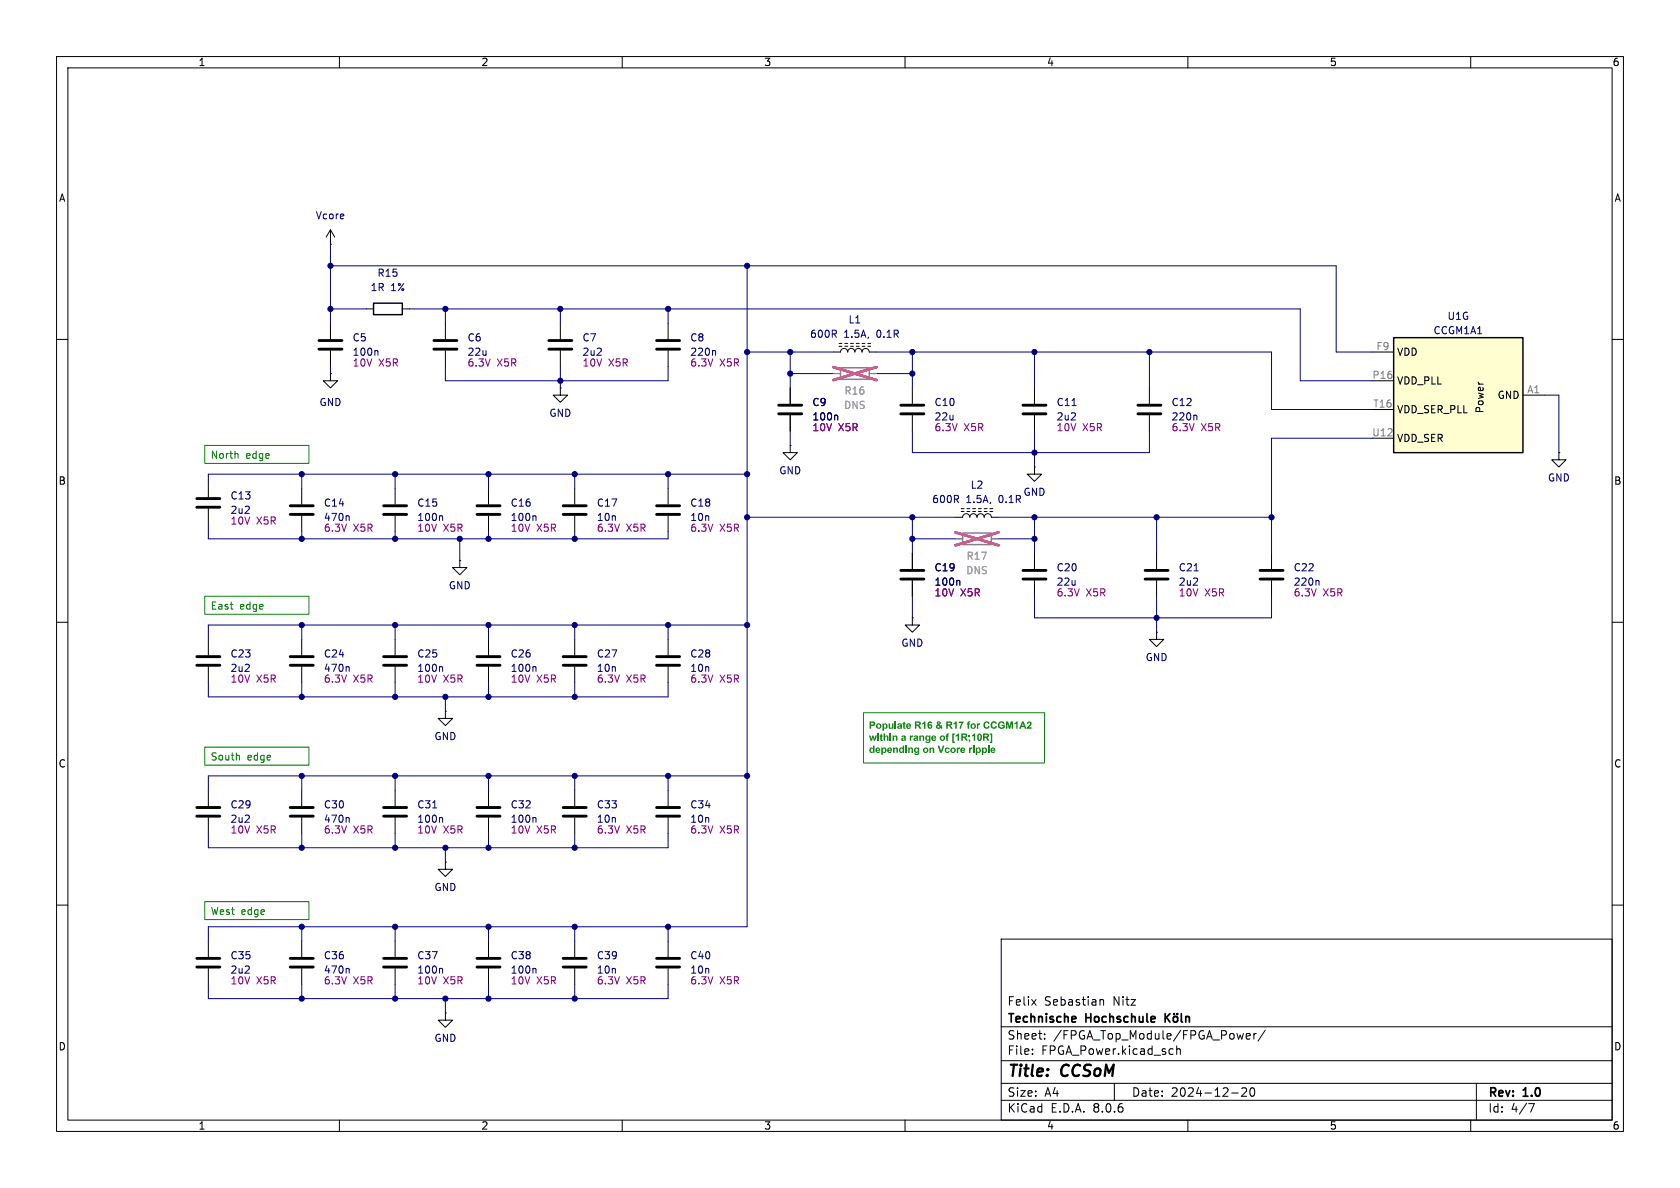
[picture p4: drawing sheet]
<svg xmlns="http://www.w3.org/2000/svg" width="297mm" height="210mm" viewBox="0 0 297 210" stroke-linecap="round" stroke-linejoin="round" font-family="sans-serif">
<g fill="none" stroke="#000" stroke-width=".18">
<path d="M10 10h277v190h-277zM12 12h273v186h-273zM60 10v2M110 10v2M160 10v2M210 10v2M260 10v2M10 60h2M58.4 43.2h.1M58.4 40.6l-.7 1.3M58.4 40.6v2.6M58.4 57.2v2.7"/>
<path d="M58.4 40.6l.8 1.3M64.8 54.6h1.2M71.1 54.6h1.3M78.7 57.2v2.7M285 60h2M58.4 66v1.3h1.3l-1.3 1.3-1.3-1.3h1.3M58.4 66h.1M58.4 62v2.8M78.7 62v2.8M36.8 85.1v2.8M36.8 89.9v2.8M10 110h2"/>
<path d="M36.8 113v2.8M36.8 117.9v2.8M285 110h2M10 160h2M285 160h2M177 166h108v32h-108zM182.4 176.7l.8 1M183.2 176.7l-.8 1M194.5 176.8l.2-.1 .3 .1 .1 .9M60 198v2M110 198v2M160 198v2"/>
<path d="M177 194.5h108M177 191.5h108M177 187.5h108M177 181.5h108M182.5 186.3v.1M182.5 185.5v.1M184.7 183.6v.1M184.7 182.8v.1M197 191.5v3M207.2 185.4l.2 .1M207.4 186.3l-.2 .1M208 184.9v1.5"/>
<path d="M208 185.5l.2-.1 .4 .1 .1 .9M210 198v2M217.7 193.2h1.2M219.5 192.4l.6-.1 .2 .1 .1 .3-.9 1.1h.9M220.3 183.2l.7-.1v-.3l-.5-.1-.2 .2 .1 .7h.6M221.2 192.4l.1-.1a.81 .81 0 0 1 .6 .6 .81 .81 0 0 1-.3 .8l-.1 .1a.81 .81 0 0 1-.6-.6 .81 .81 0 0 1 .3-.8zM221.7 182.7v1M222.1 182.7l-.3 .1-.1 .2M223.7 182.1l-1.3 2M260 198v2M261 191.5v6.5M270.2 195.1h1l-.6 1.5"/>
</g>
<path d="M190.1 179.8l.1 .2-.7 .2M206 179.2v1.5M206.2 179.8l.6 .9M206.8 179.2l-.8 .8M207.5 179.8l.2-.1 .4 .1 .1 .6-.1 .2-.4 .1-.2-.2zM207.6 179.2v.1M208.1 179.2v.1M208.8 179.2v1.3l.3 .2M209.6 179.8l.2-.1 .4 .1 .1 .9M209.6 179.7v1" fill="none" stroke="#000" stroke-width=".3"/>
<path d="M56.4 61.7h4.1M56.4 60.2h4.1M76.7 61.7h4.1M76.7 60.2h4.1M34.8 89.7h4.1M34.8 88.1h4.1M34.8 117.6h4.1M34.8 116.1h4.1" fill="none" stroke="#000" stroke-width=".51"/>
<path d="M66 53.6h5.1v2h-5.1z" fill="none" stroke="#000" stroke-width=".25"/>
<path d="M66.6 62l.2 .1v.7" fill="none" stroke="#000084" stroke-width=".18"/>
<path d="M246.4 59.7h22.8v20.3h-22.8z" fill="#fffed0"/>
<path d="M246.4 59.7h22.8v20.3h-22.8z" fill="none" stroke="#000" stroke-width=".25"/>
<g fill="none" stroke="#000" stroke-width=".18">
<path d="M99.1 57.2v2.7M118.1 57.2v2.7M99.1 68.6v1.3h1.2l-1.2 1.2-1.3-1.2h1.3M99.1 68.6h.1M99.1 62v2.8M118.1 62v2.8M139.7 78.7v1.3h1.3l-1.3 1.3-1.3-1.3h1.3M139.7 78.7h.1M139.7 68.6v2.8M139.7 73.4v2.8M147.3 62.2h1.3a.64 .64 0 0 1 .6-.6 .64 .64 0 0 1 .7 .6 .64 .64 0 0 1 .6-.6 .64 .64 0 0 1 .6 .6 .64 .64 0 0 1 .7-.6 .64 .64 0 0 1 .6 .6 .64 .64 0 0 1 .6-.6 .64 .64 0 0 1 .7 .6h1.2M148.3 61.2h.5"/>
<path d="M148.3 60.7h.5M149.4 61.2h.5M150.4 61.2h.5M151.4 61.2h.5M152.4 61.2h.5M153.4 61.2h.5M153.4 60.7h.5M161.3 68.6v2.8M161.3 73.4v2.8M182.9 68.6v2.8M182.9 73.4v2.8M203.2 68.6v2.8"/>
<path d="M203.2 73.4v2.8M242.6 62.2h3.8M242.6 67.3h3.8M242.6 72.4h3.8M242.6 77.5h3.8M269.2 69.9h3.8M53.3 86.4v2.8M53.3 91.2v2.8M69.8 86.4v2.8M69.8 91.2v2.8M81.3 99.1v1.2h1.2l-1.2 1.3-1.3-1.3h1.3M81.3 99.1h.1"/>
<path d="M86.4 86.4v2.8M86.4 91.2v2.8M101.6 86.4v2.8M101.6 91.2v2.8M118.1 86.4v2.8M118.1 91.2v2.8M161.3 97.8v2.8M168.9 91.4h1.3a.64 .64 0 0 1 .6-.6 .64 .64 0 0 1 .6 .6 .64 .64 0 0 1 .7-.6 .64 .64 0 0 1 .6 .6 .64 .64 0 0 1 .7-.6 .64 .64 0 0 1 .6 .6 .64 .64 0 0 1 .6-.6 .64 .64 0 0 1 .7 .6h1.2M169.9 90.4h.5M169.9 89.9h.5M170.9 90.4h.5M172 90.4h.5"/>
<path d="M173 90.4h.5M174 90.4h.5M175 90.4h.5M175 89.9h.5M182.9 82.6v1.2h1.2l-1.2 1.3-1.3-1.3h1.3M182.9 82.6h.1M182.9 97.8v2.8M204.5 97.8v2.8M224.8 97.8v2.8M275.6 80v1.3h1.3l-1.3 1.3-1.3-1.3h1.3M275.6 80h.1M53.3 113v2.8"/>
<path d="M53.3 117.9v2.8M69.8 113v2.8M69.8 117.9v2.8M86.4 113v2.8M86.4 117.9v2.8M101.6 113v2.8M101.6 117.9v2.8M118.1 113v2.8M118.1 117.9v2.8M161.3 109.2v1.3h1.3l-1.3 1.3-1.3-1.3h1.3M161.3 109.2h.1M161.3 102.6v2.8"/>
<path d="M182.9 102.6v2.8M204.5 111.8v1.2h1.2l-1.2 1.3-1.3-1.3h1.3M204.5 111.8h.1M204.5 102.6v2.8M224.8 102.6v2.8M36.8 139.7v2.8M53.3 139.7v2.8M69.8 139.7v2.8M78.7 125.7v1.3h1.3l-1.3 1.3-1.2-1.3h1.2M78.7 125.7h.1M86.4 139.7v2.8M101.6 139.7v2.8"/>
<path d="M118.1 139.7v2.8M36.8 144.5v2.8M53.3 144.5v2.8M69.8 144.5v2.8M78.7 152.4v1.3h1.3l-1.3 1.2-1.2-1.2h1.2M78.7 152.4h.1M86.4 144.5v2.8M101.6 144.5v2.8M118.1 144.5v2.8M36.8 166.4v2.8M36.8 171.2v2.8M53.3 166.4v2.8"/>
<path d="M53.3 171.2v2.8M69.8 166.4v2.8M69.8 171.2v2.8M78.7 179.1v1.2h1.3l-1.3 1.3-1.2-1.3h1.2M78.7 179.1h.1M86.4 166.4v2.8M86.4 171.2v2.8M101.6 166.4v2.8M101.6 171.2v2.8M118.1 166.4v2.8M118.1 171.2v2.8"/>
</g>
<g fill="none" stroke="#000" stroke-width=".51">
<path d="M97 61.7h4.1M97 60.2h4.1M116.1 61.7h4M116.1 60.2h4M137.7 73.2h4M137.7 71.6h4M159.3 73.2h4M159.3 71.6h4M180.8 73.2h4.1M180.8 71.6h4.1M201.2 73.2h4M201.2 71.6h4"/>
<path d="M51.3 90.9h4.1M51.3 89.4h4.1M67.8 90.9h4.1M67.8 89.4h4.1M84.3 90.9h4.1M84.3 89.4h4.1M99.6 90.9h4M99.6 89.4h4M116.1 90.9h4M116.1 89.4h4M51.3 117.6h4.1M51.3 116.1h4.1"/>
<path d="M67.8 117.6h4.1M67.8 116.1h4.1M84.3 117.6h4.1M84.3 116.1h4.1M99.6 117.6h4M99.6 116.1h4M116.1 117.6h4M116.1 116.1h4M159.3 102.4h4M159.3 100.8h4M180.8 102.4h4.1M180.8 100.8h4.1"/>
<path d="M202.4 102.4h4.1M202.4 100.8h4.1M222.8 102.4h4M222.8 100.8h4M34.8 144.3h4.1M34.8 142.7h4.1M51.3 144.3h4.1M51.3 142.7h4.1M67.8 144.3h4.1M67.8 142.7h4.1M84.3 144.3h4.1M84.3 142.7h4.1"/>
<path d="M99.6 144.3h4M99.6 142.7h4M116.1 144.3h4M116.1 142.7h4M34.8 170.9h4.1M34.8 169.4h4.1M51.3 170.9h4.1M51.3 169.4h4.1M67.8 170.9h4.1M67.8 169.4h4.1M84.3 170.9h4.1M84.3 169.4h4.1"/>
<path d="M99.6 170.9h4M99.6 169.4h4M116.1 170.9h4M116.1 169.4h4"/>
</g>
<g fill="none" stroke="#000084" stroke-width=".18">
<path d="M126.3 62l.2 .1v.7M147.9 73.4l.2 .2v.6M211.4 73.4l.2 .2v.6M61.6 91.2l.1 .2v.6M78.1 91.2l.1 .2v.6M94.6 91.2l.2 .2v.6M61.6 117.8l.1 .2v.7M78.1 117.8l.1 .2v.7M94.6 117.8l.2 .2v.7M169.5 102.6l.2 .2v.6M233 102.6l.2 .2v.6M61.6 144.5l.1 .2v.7"/>
<path d="M78.1 144.5l.1 .2v.7M94.6 144.5l.2 .2v.7M61.6 171.2l.1 .2v.6M78.1 171.2l.1 .2v.6M94.6 171.2l.2 .2v.6"/>
</g>
<path d="M148.6 65h5.1v2.1h-5.1zM170.2 94.2h5.1v2.1h-5.1z" fill="none" stroke="#808080" stroke-width=".25"/>
<path d="M147.3 66h1.3M153.7 66h1.2M168.9 95.3h1.3M175.3 95.3h1.2" fill="none" stroke="#808080" stroke-width=".18"/>
<path d="M147.3 64.9l7.6 2.3M154.9 64.9l-7.6 2.3M168.9 94.1l7.6 2.3M176.5 94.1l-7.6 2.3" fill="none" stroke="#e65255" stroke-width=".46"/>
<g fill="none" stroke="#000080" stroke-width=".18">
<path d="M58.4 47h177.8v15.2h6.4M58.4 54.6h6.4M58.4 43.2v14M72.4 54.6h157.5v12.7h12.7M78.7 54.6v2.6M99.1 54.6v2.6M118.1 54.6v2.6M132.1 47v116.8h-95.3v2.6M58.4 64.8v1.2M78.7 64.8v2.5h39.4v-2.5M99.1 64.8v3.8M132.1 62.2h15.2"/>
<path d="M139.7 66h7.6M139.7 62.2v6.4M139.7 76.2v2.5M154.9 62.2h69.9v10.2h17.8M154.9 66h6.4M161.3 76.2v3.8h41.9v-3.8M161.3 62.2v6.4M182.9 62.2v6.4M182.9 76.2v6.4M189.5 71.7h.7M203.2 62.2v6.4M242.6 77.5h-17.8v20.3"/>
<path d="M273 69.9h2.6v10.1M36.8 92.7v2.6h81.3v-1.3M53.3 83.8v2.6M53.3 94v1.3M69.8 83.8v2.6M69.8 94v1.3M81.3 95.3v3.8M86.4 83.8v2.6M86.4 94v1.3M101.6 83.8v2.6M101.6 94v1.3M118.1 83.8v2.6"/>
<path d="M132.1 91.4h36.8M132.1 83.8h-95.3v1.3M161.3 95.3h7.6M161.3 91.4v6.4M176.5 95.3h6.4M176.5 91.4h48.3M182.9 91.4v6.4M204.5 91.4v6.4M53.3 110.5v2.5M69.8 110.5v2.5M86.4 110.5v2.5M101.6 110.5v2.5"/>
<path d="M118.1 110.5v2.5M132.1 110.5h-95.3v2.5M161.3 105.4v3.8M182.9 105.4v3.8h41.9v-3.8M204.5 105.4v6.4M211.1 100.9h.7M36.8 120.7v2.5h81.3v-2.5M53.3 120.7v2.5M53.3 137.2v2.5M69.8 120.7v2.5M69.8 137.2v2.5M78.7 123.2v2.5"/>
<path d="M86.4 120.7v2.5M86.4 137.2v2.5M101.6 120.7v2.5M101.6 137.2v2.5M118.1 137.2v2.5M132.1 137.2h-95.3v2.5M36.8 147.3v2.6h81.3v-2.6M53.3 147.3v2.6M69.8 147.3v2.6M76.5 142.8h.7M78.7 149.9v2.5M86.4 147.3v2.6"/>
<path d="M101.6 147.3v2.6M36.8 174v2.5h81.3v-2.5M53.3 163.8v2.6M53.3 174v2.5M69.8 163.8v2.6M69.8 174v2.5M78.7 176.5v2.6M86.4 163.8v2.6M86.4 174v2.5M101.6 163.8v2.6M101.6 174v2.5M118.1 163.8v2.6"/>
</g>
<path d="M36.2 78.7h18.4v3.2h-18.4zM41.9 80.2l.2 .1v.7M36.2 105.4h18.4v3.2h-18.4zM36.2 132.1h18.4v3.2h-18.4zM42.3 133.6v.8M152.7 126h32v8.9h-32zM36.2 159.4h18.4v3.2h-18.4z" fill="none" stroke="#008000" stroke-width=".18"/>
<g fill="#000080" stroke="#000080" stroke-width=".18">
<circle cx="139.7" cy="66" r=".46"/>
<circle cx="139.7" cy="62.2" r=".46"/>
<circle cx="132.1" cy="47" r=".46"/>
<circle cx="118.1" cy="54.6" r=".46"/>
<circle cx="132.1" cy="62.2" r=".46"/>
<circle cx="132.1" cy="110.5" r=".46"/>
<circle cx="161.3" cy="91.4" r=".46"/>
<circle cx="161.3" cy="95.3" r=".46"/>
<circle cx="101.6" cy="123.2" r=".46"/>
<circle cx="101.6" cy="149.9" r=".46"/>
<circle cx="132.1" cy="137.2" r=".46"/>
<circle cx="101.6" cy="137.2" r=".46"/>
<circle cx="118.1" cy="137.2" r=".46"/>
<circle cx="132.1" cy="83.8" r=".46"/>
<circle cx="132.1" cy="91.4" r=".46"/>
<circle cx="118.1" cy="110.5" r=".46"/>
<circle cx="161.3" cy="66" r=".46"/>
<circle cx="161.3" cy="62.2" r=".46"/>
<circle cx="182.9" cy="80" r=".46"/>
<circle cx="69.8" cy="95.3" r=".46"/>
<circle cx="81.3" cy="95.3" r=".46"/>
<circle cx="101.6" cy="110.5" r=".46"/>
<circle cx="86.4" cy="83.8" r=".46"/>
<circle cx="86.4" cy="95.3" r=".46"/>
<circle cx="69.8" cy="110.5" r=".46"/>
<circle cx="204.5" cy="91.4" r=".46"/>
<circle cx="203.2" cy="62.2" r=".46"/>
<circle cx="224.8" cy="91.4" r=".46"/>
<circle cx="204.5" cy="109.2" r=".46"/>
<circle cx="182.9" cy="62.2" r=".46"/>
<circle cx="182.9" cy="91.4" r=".46"/>
<circle cx="182.9" cy="95.3" r=".46"/>
<circle cx="69.8" cy="149.9" r=".46"/>
<circle cx="86.4" cy="149.9" r=".46"/>
<circle cx="78.7" cy="149.9" r=".46"/>
<circle cx="78.7" cy="123.2" r=".46"/>
<circle cx="69.8" cy="123.2" r=".46"/>
<circle cx="86.4" cy="123.2" r=".46"/>
<circle cx="69.8" cy="137.2" r=".46"/>
<circle cx="53.3" cy="137.2" r=".46"/>
<circle cx="101.6" cy="83.8" r=".46"/>
<circle cx="101.6" cy="95.3" r=".46"/>
<circle cx="118.1" cy="83.8" r=".46"/>
<circle cx="86.4" cy="176.5" r=".46"/>
<circle cx="101.6" cy="176.5" r=".46"/>
<circle cx="86.4" cy="137.2" r=".46"/>
<circle cx="86.4" cy="110.5" r=".46"/>
<circle cx="101.6" cy="163.8" r=".46"/>
<circle cx="118.1" cy="163.8" r=".46"/>
<circle cx="86.4" cy="163.8" r=".46"/>
<circle cx="53.3" cy="149.9" r=".46"/>
<circle cx="53.3" cy="163.8" r=".46"/>
<circle cx="69.8" cy="163.8" r=".46"/>
<circle cx="78.7" cy="176.5" r=".46"/>
<circle cx="69.8" cy="176.5" r=".46"/>
<circle cx="53.3" cy="176.5" r=".46"/>
<circle cx="53.3" cy="123.2" r=".46"/>
<circle cx="53.3" cy="110.5" r=".46"/>
<circle cx="69.8" cy="83.8" r=".46"/>
<circle cx="53.3" cy="95.3" r=".46"/>
<circle cx="53.3" cy="83.8" r=".46"/>
<circle cx="58.4" cy="54.6" r=".46"/>
<circle cx="99.1" cy="67.3" r=".46"/>
<circle cx="99.1" cy="54.6" r=".46"/>
<circle cx="58.4" cy="47" r=".46"/>
<circle cx="78.7" cy="54.6" r=".46"/>
</g>
<g font-size="2.8">
<text x="178" y="190.9">Title:</text>
<text x="187.7" y="190.9">CCSoM</text>
</g>
<g font-size="2.1">
<text x="178" y="178">Felix</text>
<text x="184.6" y="178">Sebastian</text>
<text x="196.8" y="178">Nitz</text>
<text x="178" y="184">Sheet:</text>
<text x="178" y="181.2">Technische</text>
<text x="186.2" y="184">/FPGA_Top_Module/FPGA_Power/</text>
<text x="192" y="181.2">Hochschule</text>
<text x="178" y="186.7">File:</text>
<text x="184.1" y="186.7">FPGA_Power.kicad_sch</text>
<text x="178" y="196.9">KiCad</text>
<text x="178" y="194.1">Size:</text>
<text x="184.7" y="194.1">A4</text>
<text x="185.7" y="196.9">E.D.A.</text>
<text x="193.3" y="196.9">8.0.6</text>
<text x="200" y="194.1">Date:</text>
<text x="207" y="194.1">2024-12-20</text>
<text x="263" y="194.3">Rev:</text>
<text x="263" y="196.9">Id:</text>
<text x="267.1" y="196.9">4/7</text>
<text x="269.4" y="194.3">1.0</text>
</g>
<g font-size="1.8">
<text x="35" y="11.9">1</text>
<text x="85" y="11.9">2</text>
<text x="135" y="11.9">3</text>
<text x="185" y="11.9">4</text>
<text x="235" y="11.9">5</text>
<text x="285" y="11.9">6</text>
<text x="10.3" y="35.9">A</text>
<text x="285.3" y="35.9">A</text>
<text x="246.9" y="63.1">VDD</text>
<text x="246.9" y="68.2">VDD_PLL</text>
<text x="264.7" y="70.7">GND</text>
<text x="246.9" y="73.3">VDD_SER_PLL</text>
<text x="262.5" y="73.2" transform="rotate(-90 262.5 73.2)">Power</text>
<text x="246.9" y="78.3">VDD_SER</text>
<text x="10.3" y="85.9">B</text>
<text x="285.3" y="85.9">B</text>
<text x="10.3" y="135.9">C</text>
<text x="285.3" y="135.9">C</text>
<text x="10.3" y="185.9">D</text>
<text x="285.3" y="185.9">D</text>
<text x="35" y="199.9">1</text>
<text x="85" y="199.9">2</text>
<text x="135" y="199.9">3</text>
<text x="185" y="199.9">4</text>
<text x="235" y="199.9">5</text>
<text x="285" y="199.9">6</text>
</g>
<g font-size="1.8" fill="#000084">
<text x="55.7" y="39">Vcore</text>
<text x="65.4" y="51.7">1R</text>
<text x="69.1" y="51.7">1%</text>
<text x="143.1" y="59.9">600R</text>
<text x="149.2" y="59.9">1.5A,</text>
<text x="155.1" y="59.9">0.1R</text>
<text x="253.3" y="59.3">CCGM1A1</text>
<text x="62.2" y="63.1">100n</text>
<text x="121.9" y="63.1">220n</text>
<text x="56.4" y="72">GND</text>
<text x="97" y="73.9">GND</text>
<text x="143.5" y="74.5">100n</text>
<text x="207" y="74.5">220n</text>
<text x="137.7" y="84">GND</text>
<text x="164.7" y="89.1">600R</text>
<text x="170.8" y="89.1">1.5A,</text>
<text x="176.7" y="89.1">0.1R</text>
<text x="180.8" y="87.9">GND</text>
<text x="273.6" y="85.3">GND</text>
<text x="57.2" y="92.3">470n</text>
<text x="73.7" y="92.3">100n</text>
<text x="90.2" y="92.3">100n</text>
<text x="79.2" y="104.4">GND</text>
<text x="165.1" y="103.7">100n</text>
<text x="228.6" y="103.7">220n</text>
<text x="57.2" y="119">470n</text>
<text x="73.7" y="119">100n</text>
<text x="90.2" y="119">100n</text>
<text x="159.3" y="114.5">GND</text>
<text x="202.4" y="117.1">GND</text>
<text x="76.7" y="131">GND</text>
<text x="57.2" y="145.6">470n</text>
<text x="73.7" y="145.6">100n</text>
<text x="90.2" y="145.6">100n</text>
<text x="76.7" y="157.7">GND</text>
<text x="57.2" y="172.3">470n</text>
<text x="73.7" y="172.3">100n</text>
<text x="90.2" y="172.3">100n</text>
<text x="76.7" y="184.4">GND</text>
</g>
<g font-size="1.8" fill="#000080">
<text x="66.6" y="49.1">R15</text>
<text x="149.9" y="57.4">L1</text>
<text x="255.8" y="56.7">U1G</text>
<text x="62.2" y="60.6">C5</text>
<text x="82.6" y="60.6">C6</text>
<text x="102.9" y="60.6">C7</text>
<text x="121.9" y="60.6">C8</text>
<text x="143.5" y="72">C9</text>
<text x="165.1" y="72">C10</text>
<text x="186.7" y="72">C11</text>
<text x="207" y="72">C12</text>
<text x="40.6" y="88.5">C13</text>
<text x="57.2" y="89.8">C14</text>
<text x="73.7" y="89.8">C15</text>
<text x="90.2" y="89.8">C16</text>
<text x="105.4" y="89.8">C17</text>
<text x="121.9" y="89.8">C18</text>
<text x="171.5" y="86.6">L2</text>
<text x="165.1" y="101.2">C19</text>
<text x="186.7" y="101.2">C20</text>
<text x="208.3" y="101.2">C21</text>
<text x="228.6" y="101.2">C22</text>
<text x="40.6" y="116.4">C23</text>
<text x="57.2" y="116.4">C24</text>
<text x="73.7" y="116.4">C25</text>
<text x="90.2" y="116.4">C26</text>
<text x="105.4" y="116.4">C27</text>
<text x="121.9" y="116.4">C28</text>
<text x="40.6" y="143.1">C29</text>
<text x="57.2" y="143.1">C30</text>
<text x="73.7" y="143.1">C31</text>
<text x="90.2" y="143.1">C32</text>
<text x="105.4" y="143.1">C33</text>
<text x="121.9" y="143.1">C34</text>
<text x="40.6" y="169.8">C35</text>
<text x="57.2" y="169.8">C36</text>
<text x="73.7" y="169.8">C37</text>
<text x="90.2" y="169.8">C38</text>
<text x="105.4" y="169.8">C39</text>
<text x="121.9" y="169.8">C40</text>
</g>
<g font-size="1.8" fill="#840084">
<text x="62.2" y="65">10V</text>
<text x="66.9" y="65">X5R</text>
<text x="82.6" y="63.1">22u</text>
<text x="82.6" y="65">6.3V</text>
<text x="87.8" y="65">X5R</text>
<text x="102.9" y="63.1">2u2</text>
<text x="102.9" y="65">10V</text>
<text x="107.6" y="65">X5R</text>
<text x="121.9" y="65">6.3V</text>
<text x="127.2" y="65">X5R</text>
<text x="143.5" y="76.4">10V</text>
<text x="148.2" y="76.4">X5R</text>
<text x="165.1" y="74.5">22u</text>
<text x="165.1" y="76.4">6.3V</text>
<text x="170.4" y="76.4">X5R</text>
<text x="186.7" y="74.5">2u2</text>
<text x="186.7" y="76.4">10V</text>
<text x="191.4" y="76.4">X5R</text>
<text x="207" y="76.4">6.3V</text>
<text x="212.3" y="76.4">X5R</text>
<text x="40.6" y="91">2u2</text>
<text x="40.6" y="92.9">10V</text>
<text x="45.3" y="92.9">X5R</text>
<text x="57.2" y="94.2">6.3V</text>
<text x="62.4" y="94.2">X5R</text>
<text x="73.7" y="94.2">10V</text>
<text x="78.3" y="94.2">X5R</text>
<text x="90.2" y="94.2">10V</text>
<text x="94.9" y="94.2">X5R</text>
<text x="105.4" y="92.3">10n</text>
<text x="105.4" y="94.2">6.3V</text>
<text x="110.7" y="94.2">X5R</text>
<text x="121.9" y="92.3">10n</text>
<text x="121.9" y="94.2">6.3V</text>
<text x="127.2" y="94.2">X5R</text>
<text x="165.1" y="105.6">10V</text>
<text x="169.8" y="105.6">X5R</text>
<text x="186.7" y="103.7">22u</text>
<text x="186.7" y="105.6">6.3V</text>
<text x="192" y="105.6">X5R</text>
<text x="208.3" y="103.7">2u2</text>
<text x="208.3" y="105.6">10V</text>
<text x="213" y="105.6">X5R</text>
<text x="228.6" y="105.6">6.3V</text>
<text x="233.9" y="105.6">X5R</text>
<text x="40.6" y="119">2u2</text>
<text x="105.4" y="119">10n</text>
<text x="121.9" y="119">10n</text>
<text x="40.6" y="120.9">10V</text>
<text x="45.3" y="120.9">X5R</text>
<text x="57.2" y="120.9">6.3V</text>
<text x="62.4" y="120.9">X5R</text>
<text x="73.7" y="120.9">10V</text>
<text x="78.3" y="120.9">X5R</text>
<text x="90.2" y="120.9">10V</text>
<text x="94.9" y="120.9">X5R</text>
<text x="105.4" y="120.9">6.3V</text>
<text x="110.7" y="120.9">X5R</text>
<text x="121.9" y="120.9">6.3V</text>
<text x="127.2" y="120.9">X5R</text>
<text x="40.6" y="145.6">2u2</text>
<text x="40.6" y="147.5">10V</text>
<text x="45.3" y="147.5">X5R</text>
<text x="57.2" y="147.5">6.3V</text>
<text x="62.4" y="147.5">X5R</text>
<text x="73.7" y="147.5">10V</text>
<text x="78.3" y="147.5">X5R</text>
<text x="90.2" y="147.5">10V</text>
<text x="94.9" y="147.5">X5R</text>
<text x="105.4" y="145.6">10n</text>
<text x="105.4" y="147.5">6.3V</text>
<text x="110.7" y="147.5">X5R</text>
<text x="121.9" y="145.6">10n</text>
<text x="121.9" y="147.5">6.3V</text>
<text x="127.2" y="147.5">X5R</text>
<text x="40.6" y="172.3">2u2</text>
<text x="105.4" y="172.3">10n</text>
<text x="121.9" y="172.3">10n</text>
<text x="40.6" y="174.2">10V</text>
<text x="45.3" y="174.2">X5R</text>
<text x="57.2" y="174.2">6.3V</text>
<text x="62.4" y="174.2">X5R</text>
<text x="73.7" y="174.2">10V</text>
<text x="78.3" y="174.2">X5R</text>
<text x="90.2" y="174.2">10V</text>
<text x="94.9" y="174.2">X5R</text>
<text x="105.4" y="174.2">6.3V</text>
<text x="110.7" y="174.2">X5R</text>
<text x="121.9" y="174.2">6.3V</text>
<text x="127.2" y="174.2">X5R</text>
</g>
<g font-size="1.8" fill="#808080">
<text x="243.2" y="62">F9</text>
<text x="242.5" y="67.1">P16</text>
<text x="269.9" y="69.6">A1</text>
<text x="242.5" y="77.2">U12</text>
<text x="242.7" y="72.1">T16</text>
</g>
<g font-size="1.8" fill="#9f9f9f">
<text x="149.2" y="70">R16</text>
<text x="170.8" y="99.2">R17</text>
</g>
<g font-size="1.8" fill="#a1a1a1">
<text x="149.1" y="72.5">DNS</text>
<text x="170.7" y="101.7">DNS</text>
</g>
<g font-size="1.8" fill="#008000">
<text x="37.1" y="81.4">North</text>
<text x="43.5" y="81.4">edge</text>
<text x="37.1" y="108.1">East</text>
<text x="42.4" y="108.1">edge</text>
<text x="153.6" y="129.3">Populate R16 &amp; R17 for CCGM1A2</text>
<text x="153.6" y="131.4">within a range of [1R;10R]</text>
<text x="37.1" y="134.8">South</text>
<text x="43.7" y="134.8">edge</text>
<text x="153.6" y="133.6">depending on Vcore ripple</text>
<text x="37.1" y="162.1">West</text>
<text x="42.6" y="162.1">edge</text>
</g>
</svg>
